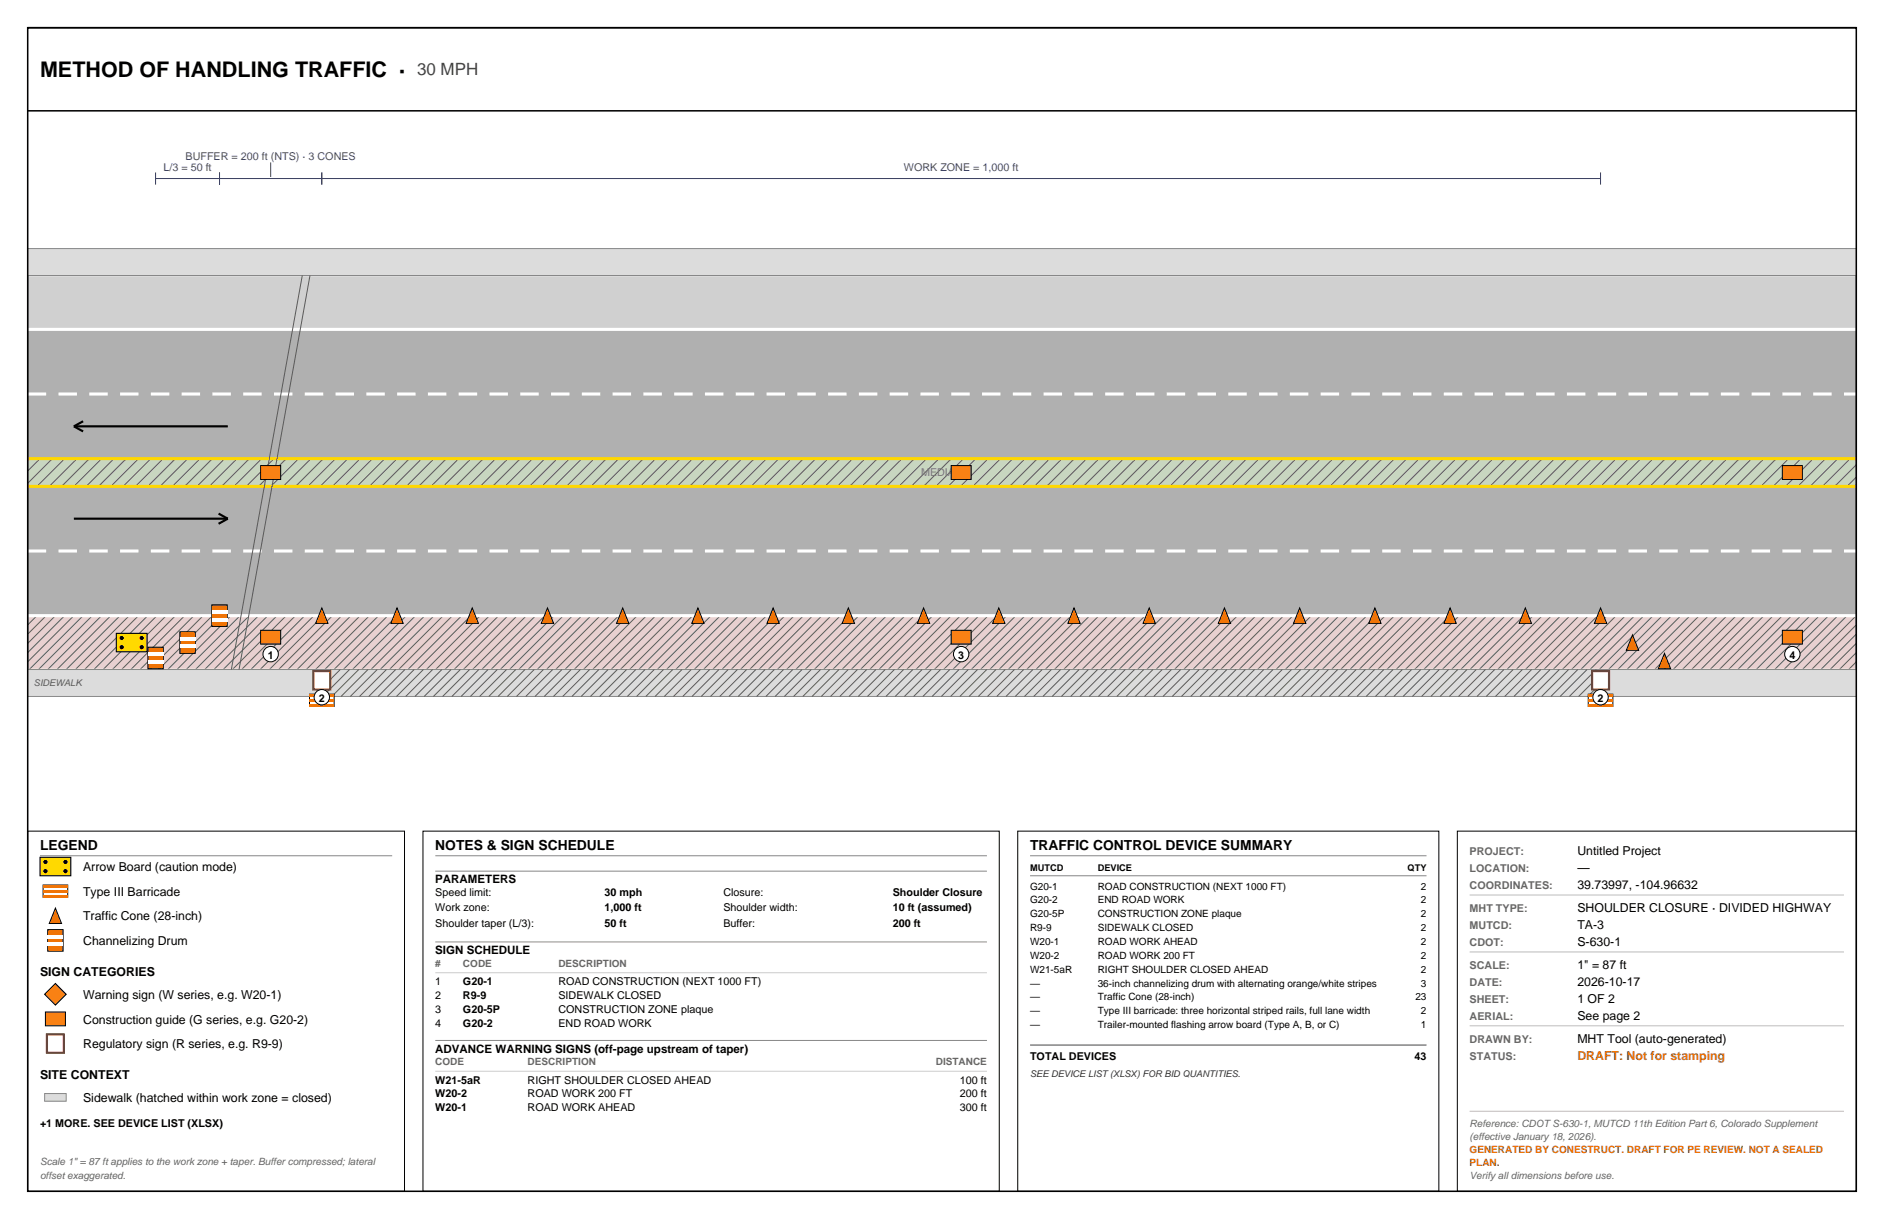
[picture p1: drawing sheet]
<svg xmlns="http://www.w3.org/2000/svg" width="432mm" height="279mm" viewBox="0 0 432 279" stroke-linecap="round" stroke-linejoin="round" font-family="sans-serif">
<path d="M6.3 141.1h419.1v12.4h-419.1z" fill-rule="evenodd" fill="#e8d0d0"/>
<g fill="none" stroke="#5a5a5a" stroke-width=".23">
<path d="M8.5 141.1l-2.2 2.1M10.6 141.1l-4.3 4.2M12.7 141.1l-6.4 6.4M14.8 141.1l-8.5 8.5M16.9 141.1l-10.6 10.6M19 141.1l-12.3 12.4M21.2 141.1l-12.4 12.4M23.3 141.1l-12.4 12.4M25.4 141.1l-12.3 12.4M27.5 141.1l-12.3 12.4M29.6 141.1l-12.3 12.4M31.7 141.1l-12.3 12.4"/>
<path d="M33.9 141.1l-12.4 12.4M36 141.1l-12.4 12.4M38.1 141.1l-12.3 12.4M40.2 141.1l-12.3 12.4M42.3 141.1l-12.3 12.4M44.4 141.1l-12.3 12.4M46.6 141.1l-12.4 12.4M48.7 141.1l-12.4 12.4M50.8 141.1l-12.3 12.4M52.9 141.1l-12.3 12.4M55 141.1l-12.3 12.4M57.1 141.1l-12.3 12.4"/>
<path d="M59.3 141.1l-12.4 12.4M61.4 141.1l-12.4 12.4M63.5 141.1l-12.3 12.4M65.6 141.1l-12.3 12.4M67.7 141.1l-12.3 12.4M69.8 141.1l-12.3 12.4M72 141.1l-12.4 12.4M74.1 141.1l-12.4 12.4M76.2 141.1l-12.3 12.4M78.3 141.1l-12.3 12.4M80.4 141.1l-12.3 12.4M82.5 141.1l-12.3 12.4"/>
<path d="M84.7 141.1l-12.4 12.4M86.8 141.1l-12.4 12.4M88.9 141.1l-12.3 12.4M91 141.1l-12.3 12.4M93.1 141.1l-12.3 12.4M95.2 141.1l-12.3 12.4M97.4 141.1l-12.4 12.4M99.5 141.1l-12.4 12.4M101.6 141.1l-12.3 12.4M103.7 141.1l-12.3 12.4M105.8 141.1l-12.3 12.4M107.9 141.1l-12.3 12.4"/>
<path d="M110.1 141.1l-12.4 12.4M112.2 141.1l-12.4 12.4M114.3 141.1l-12.3 12.4M116.4 141.1l-12.3 12.4M118.5 141.1l-12.3 12.4M120.6 141.1l-12.3 12.4M122.8 141.1l-12.4 12.4M124.9 141.1l-12.4 12.4M127 141.1l-12.3 12.4M129.1 141.1l-12.3 12.4M131.2 141.1l-12.3 12.4M133.3 141.1l-12.3 12.4"/>
<path d="M135.5 141.1l-12.4 12.4M137.6 141.1l-12.4 12.4M139.7 141.1l-12.3 12.4M141.8 141.1l-12.3 12.4M143.9 141.1l-12.3 12.4M146 141.1l-12.3 12.4M148.2 141.1l-12.4 12.4M150.3 141.1l-12.4 12.4M152.4 141.1l-12.3 12.4M154.5 141.1l-12.3 12.4M156.6 141.1l-12.3 12.4M158.7 141.1l-12.3 12.4"/>
<path d="M160.9 141.1l-12.4 12.4M163 141.1l-12.4 12.4M165.1 141.1l-12.3 12.4M167.2 141.1l-12.3 12.4M169.3 141.1l-12.3 12.4M171.4 141.1l-12.3 12.4M173.6 141.1l-12.4 12.4M175.7 141.1l-12.4 12.4M177.8 141.1l-12.3 12.4M179.9 141.1l-12.3 12.4M182 141.1l-12.3 12.4M184.1 141.1l-12.3 12.4"/>
<path d="M186.3 141.1l-12.4 12.4M188.4 141.1l-12.4 12.4M190.5 141.1l-12.3 12.4M192.6 141.1l-12.3 12.4M194.7 141.1l-12.3 12.4M196.8 141.1l-12.3 12.4M199 141.1l-12.4 12.4M201.1 141.1l-12.4 12.4M203.2 141.1l-12.3 12.4M205.3 141.1l-12.3 12.4M207.4 141.1l-12.3 12.4M209.5 141.1l-12.3 12.4"/>
<path d="M211.7 141.1l-12.4 12.4M213.8 141.1l-12.4 12.4M215.9 141.1l-12.3 12.4M218 141.1l-12.3 12.4M220.1 141.1l-12.3 12.4M222.2 141.1l-12.3 12.4M224.4 141.1l-12.4 12.4M226.5 141.1l-12.4 12.4M228.6 141.1l-12.3 12.4M230.7 141.1l-12.3 12.4M232.8 141.1l-12.3 12.4M234.9 141.1l-12.3 12.4"/>
<path d="M237.1 141.1l-12.4 12.4M239.2 141.1l-12.4 12.4M241.3 141.1l-12.3 12.4M243.4 141.1l-12.3 12.4M245.5 141.1l-12.3 12.4M247.6 141.1l-12.3 12.4M249.8 141.1l-12.4 12.4M251.9 141.1l-12.4 12.4M254 141.1l-12.3 12.4M256.1 141.1l-12.3 12.4M258.2 141.1l-12.3 12.4M260.3 141.1l-12.3 12.4"/>
<path d="M262.5 141.1l-12.4 12.4M264.6 141.1l-12.4 12.4M266.7 141.1l-12.3 12.4M268.8 141.1l-12.3 12.4M270.9 141.1l-12.3 12.4M273 141.1l-12.3 12.4M275.2 141.1l-12.4 12.4M277.3 141.1l-12.4 12.4M279.4 141.1l-12.3 12.4M281.5 141.1l-12.3 12.4M283.6 141.1l-12.3 12.4M285.8 141.1l-12.4 12.4"/>
<path d="M287.9 141.1l-12.4 12.4M290 141.1l-12.4 12.4M292.1 141.1l-12.3 12.4M294.2 141.1l-12.3 12.4M296.3 141.1l-12.3 12.4M298.4 141.1l-12.3 12.4M300.6 141.1l-12.4 12.4M302.7 141.1l-12.4 12.4M304.8 141.1l-12.3 12.4M306.9 141.1l-12.3 12.4M309 141.1l-12.3 12.4M311.1 141.1l-12.3 12.4"/>
<path d="M313.3 141.1l-12.4 12.4M315.4 141.1l-12.4 12.4M317.5 141.1l-12.3 12.4M319.6 141.1l-12.3 12.4M321.7 141.1l-12.3 12.4M323.8 141.1l-12.3 12.4M326 141.1l-12.4 12.4M328.1 141.1l-12.4 12.4M330.2 141.1l-12.3 12.4M332.3 141.1l-12.3 12.4M334.4 141.1l-12.3 12.4M336.5 141.1l-12.3 12.4"/>
<path d="M338.7 141.1l-12.4 12.4M340.8 141.1l-12.4 12.4M342.9 141.1l-12.3 12.4M345 141.1l-12.3 12.4M347.1 141.1l-12.3 12.4M349.2 141.1l-12.3 12.4M351.4 141.1l-12.4 12.4M353.5 141.1l-12.4 12.4M355.6 141.1l-12.3 12.4M357.7 141.1l-12.3 12.4M359.8 141.1l-12.3 12.4M361.9 141.1l-12.3 12.4"/>
<path d="M364.1 141.1l-12.4 12.4M366.2 141.1l-12.4 12.4M368.3 141.1l-12.3 12.4M370.4 141.1l-12.3 12.4M372.5 141.1l-12.3 12.4M374.6 141.1l-12.3 12.4M376.8 141.1l-12.4 12.4M378.9 141.1l-12.4 12.4M381 141.1l-12.3 12.4M383.1 141.1l-12.3 12.4M385.2 141.1l-12.3 12.4M387.3 141.1l-12.3 12.4"/>
<path d="M389.5 141.1l-12.4 12.4M391.6 141.1l-12.4 12.4M393.7 141.1l-12.3 12.4M395.8 141.1l-12.3 12.4M397.9 141.1l-12.3 12.4M400 141.1l-12.3 12.4M402.2 141.1l-12.4 12.4M404.3 141.1l-12.4 12.4M406.4 141.1l-12.3 12.4M408.5 141.1l-12.3 12.4M410.6 141.1l-12.3 12.4M412.7 141.1l-12.3 12.4"/>
<path d="M414.9 141.1l-12.4 12.4M417 141.1l-12.4 12.4M419.1 141.1l-12.3 12.4M421.2 141.1l-12.3 12.4M423.3 141.1l-12.3 12.4M425.4 141.1l-12.3 12.4M425.4 143.2l-10.2 10.3M425.4 145.3l-8.1 8.2M425.4 147.5l-5.9 6M425.4 149.6l-3.8 3.9M425.4 151.7l-1.7 1.8"/>
</g>
<path d="M6.3 63.1h419.1v12.4h-419.1z" fill-rule="evenodd" fill="#d0d0d0"/>
<g fill="#b0b0b0">
<path d="M6.3 111.5h419.1v29.6h-419.1z" fill-rule="evenodd"/>
<path d="M6.3 75.5h419.1v29.6h-419.1z" fill-rule="evenodd"/>
</g>
<path d="M6.3 105.1h419.1v6.4h-419.1z" fill-rule="evenodd" fill="#c8d6c0"/>
<g fill="none" stroke="#5a5a5a" stroke-width=".23">
<path d="M9.2 105.1l-2.9 2.8M12 105.1l-5.7 5.7M14.8 105.1l-6.3 6.4M17.6 105.1l-6.3 6.4M20.5 105.1l-6.4 6.4M23.3 105.1l-6.4 6.4M26.1 105.1l-6.3 6.4M28.9 105.1l-6.3 6.4M31.7 105.1l-6.3 6.4M34.6 105.1l-6.4 6.4M37.4 105.1l-6.4 6.4M40.2 105.1l-6.3 6.4"/>
<path d="M43 105.1l-6.3 6.4M45.9 105.1l-6.4 6.4M48.7 105.1l-6.4 6.4M51.5 105.1l-6.3 6.4M54.3 105.1l-6.3 6.4M57.1 105.1l-6.3 6.4M60 105.1l-6.4 6.4M62.8 105.1l-6.4 6.4M65.6 105.1l-6.3 6.4M68.4 105.1l-6.3 6.4M71.3 105.1l-6.4 6.4M74.1 105.1l-6.4 6.4"/>
<path d="M76.9 105.1l-6.3 6.4M79.7 105.1l-6.3 6.4M82.5 105.1l-6.3 6.4M85.4 105.1l-6.4 6.4M88.2 105.1l-6.4 6.4M91 105.1l-6.3 6.4M93.8 105.1l-6.3 6.4M96.7 105.1l-6.4 6.4M99.5 105.1l-6.4 6.4M102.3 105.1l-6.3 6.4M105.1 105.1l-6.3 6.4M107.9 105.1l-6.3 6.4"/>
<path d="M110.8 105.1l-6.4 6.4M113.6 105.1l-6.4 6.4M116.4 105.1l-6.3 6.4M119.2 105.1l-6.3 6.4M122.1 105.1l-6.4 6.4M124.9 105.1l-6.4 6.4M127.7 105.1l-6.3 6.4M130.5 105.1l-6.3 6.4M133.3 105.1l-6.3 6.4M136.2 105.1l-6.4 6.4M139 105.1l-6.4 6.4M141.8 105.1l-6.3 6.4"/>
<path d="M144.6 105.1l-6.3 6.4M147.5 105.1l-6.4 6.4M150.3 105.1l-6.4 6.4M153.1 105.1l-6.3 6.4M155.9 105.1l-6.3 6.4M158.7 105.1l-6.3 6.4M161.6 105.1l-6.4 6.4M164.4 105.1l-6.4 6.4M167.2 105.1l-6.3 6.4M170 105.1l-6.3 6.4M172.9 105.1l-6.4 6.4M175.7 105.1l-6.4 6.4"/>
<path d="M178.5 105.1l-6.3 6.4M181.3 105.1l-6.3 6.4M184.1 105.1l-6.3 6.4M187 105.1l-6.4 6.4M189.8 105.1l-6.4 6.4M192.6 105.1l-6.3 6.4M195.4 105.1l-6.3 6.4M198.3 105.1l-6.4 6.4M201.1 105.1l-6.4 6.4M203.9 105.1l-6.3 6.4M206.7 105.1l-6.3 6.4M209.5 105.1l-6.3 6.4"/>
<path d="M212.4 105.1l-6.4 6.4M215.2 105.1l-6.4 6.4M218 105.1l-6.3 6.4M220.8 105.1l-6.3 6.4M223.7 105.1l-6.4 6.4M226.5 105.1l-6.4 6.4M229.3 105.1l-6.3 6.4M232.1 105.1l-6.3 6.4M234.9 105.1l-6.3 6.4M237.8 105.1l-6.4 6.4M240.6 105.1l-6.4 6.4M243.4 105.1l-6.3 6.4"/>
<path d="M246.2 105.1l-6.3 6.4M249.1 105.1l-6.4 6.4M251.9 105.1l-6.4 6.4M254.7 105.1l-6.3 6.4M257.5 105.1l-6.3 6.4M260.3 105.1l-6.3 6.4M263.2 105.1l-6.4 6.4M266 105.1l-6.4 6.4M268.8 105.1l-6.3 6.4M271.6 105.1l-6.3 6.4M274.5 105.1l-6.4 6.4M277.3 105.1l-6.4 6.4"/>
<path d="M280.1 105.1l-6.3 6.4M282.9 105.1l-6.3 6.4M285.8 105.1l-6.4 6.4M288.6 105.1l-6.4 6.4M291.4 105.1l-6.4 6.4M294.2 105.1l-6.3 6.4M297 105.1l-6.3 6.4M299.9 105.1l-6.4 6.4M302.7 105.1l-6.4 6.4M305.5 105.1l-6.3 6.4M308.3 105.1l-6.3 6.4M311.1 105.1l-6.3 6.4"/>
<path d="M314 105.1l-6.4 6.4M316.8 105.1l-6.4 6.4M319.6 105.1l-6.3 6.4M322.4 105.1l-6.3 6.4M325.3 105.1l-6.4 6.4M328.1 105.1l-6.4 6.4M330.9 105.1l-6.3 6.4M333.7 105.1l-6.3 6.4M336.5 105.1l-6.3 6.4M339.4 105.1l-6.4 6.4M342.2 105.1l-6.4 6.4M345 105.1l-6.3 6.4"/>
<path d="M347.8 105.1l-6.3 6.4M350.7 105.1l-6.4 6.4M353.5 105.1l-6.4 6.4M356.3 105.1l-6.3 6.4M359.1 105.1l-6.3 6.4M361.9 105.1l-6.3 6.4M364.8 105.1l-6.4 6.4M367.6 105.1l-6.4 6.4M370.4 105.1l-6.3 6.4M373.2 105.1l-6.3 6.4M376.1 105.1l-6.4 6.4M378.9 105.1l-6.4 6.4"/>
<path d="M381.7 105.1l-6.3 6.4M384.5 105.1l-6.3 6.4M387.3 105.1l-6.3 6.4M390.2 105.1l-6.4 6.4M393 105.1l-6.4 6.4M395.8 105.1l-6.3 6.4M398.6 105.1l-6.3 6.4M401.5 105.1l-6.4 6.4M404.3 105.1l-6.4 6.4M407.1 105.1l-6.3 6.4M409.9 105.1l-6.3 6.4M412.7 105.1l-6.3 6.4"/>
<path d="M415.6 105.1l-6.4 6.4M418.4 105.1l-6.4 6.4M421.2 105.1l-6.3 6.4M424 105.1l-6.3 6.4M425.4 106.5l-4.9 5M425.4 109.4l-2.1 2.1"/>
</g>
<path d="M6.3 105.1h419.1M6.3 111.5h419.1" fill="none" stroke="#ffd700" stroke-width=".71" stroke-linecap="butt"/>
<path d="M6.3 75.5h419.1M6.3 141.1h419.1" fill="none" stroke="#fff" stroke-width=".71" stroke-linecap="butt"/>
<path d="M6.3 90.3h419.1M6.3 126.3h419.1" fill="none" stroke="#fff" stroke-width=".71" stroke-dasharray="4.2 2.8" stroke-linecap="butt"/>
<path d="M6.3 63.1h419.1M6.3 153.5h419.1" fill="none" stroke="#fff" stroke-width=".35"/>
<path d="M6.3 63.1h419.1v90.4h-419.1z" fill="none" stroke="#000" stroke-width=".23"/>
<path d="M6.3 153.5h419.1v6.1h-419.1z" fill-rule="evenodd" fill="#dcdcdc"/>
<path d="M6.3 159.6h419.1M6.3 153.5h419.1" fill="none" stroke="#888" stroke-width=".23"/>
<g fill="none" stroke="#5a5a5a" stroke-width=".23">
<path d="M75.9 153.5l-2.1 2.1M78 153.5l-4.2 4.2M80.1 153.5l-6.2 6.1M82.2 153.5l-6.1 6.1M84.3 153.5l-6.1 6.1M86.5 153.5l-6.2 6.1M88.6 153.5l-6.2 6.1M90.7 153.5l-6.2 6.1M92.8 153.5l-6.2 6.1M94.9 153.5l-6.1 6.1M97 153.5l-6.1 6.1M99.2 153.5l-6.2 6.1"/>
<path d="M101.3 153.5l-6.2 6.1M103.4 153.5l-6.2 6.1M105.5 153.5l-6.2 6.1M107.6 153.5l-6.1 6.1M109.7 153.5l-6.1 6.1M111.9 153.5l-6.2 6.1M114 153.5l-6.2 6.1M116.1 153.5l-6.2 6.1M118.2 153.5l-6.2 6.1M120.3 153.5l-6.1 6.1M122.4 153.5l-6.1 6.1M124.6 153.5l-6.2 6.1"/>
<path d="M126.7 153.5l-6.2 6.1M128.8 153.5l-6.2 6.1M130.9 153.5l-6.2 6.1M133 153.5l-6.1 6.1M135.1 153.5l-6.1 6.1M137.3 153.5l-6.2 6.1M139.4 153.5l-6.2 6.1M141.5 153.5l-6.2 6.1M143.6 153.5l-6.2 6.1M145.7 153.5l-6.1 6.1M147.8 153.5l-6.1 6.1M150 153.5l-6.2 6.1"/>
<path d="M152.1 153.5l-6.2 6.1M154.2 153.5l-6.2 6.1M156.3 153.5l-6.2 6.1M158.4 153.5l-6.1 6.1M160.5 153.5l-6.1 6.1M162.7 153.5l-6.2 6.1M164.8 153.5l-6.2 6.1M166.9 153.5l-6.2 6.1M169 153.5l-6.2 6.1M171.1 153.5l-6.1 6.1M173.2 153.5l-6.1 6.1M175.4 153.5l-6.2 6.1"/>
<path d="M177.5 153.5l-6.2 6.1M179.6 153.5l-6.2 6.1M181.7 153.5l-6.2 6.1M183.8 153.5l-6.1 6.1M185.9 153.5l-6.1 6.1M188.1 153.5l-6.2 6.1M190.2 153.5l-6.2 6.1M192.3 153.5l-6.2 6.1M194.4 153.5l-6.2 6.1M196.5 153.5l-6.1 6.1M198.6 153.5l-6.1 6.1M200.8 153.5l-6.2 6.1"/>
<path d="M202.9 153.5l-6.2 6.1M205 153.5l-6.2 6.1M207.1 153.5l-6.2 6.1M209.2 153.5l-6.1 6.1M211.3 153.5l-6.1 6.1M213.5 153.5l-6.2 6.1M215.6 153.5l-6.2 6.1M217.7 153.5l-6.2 6.1M219.8 153.5l-6.2 6.1M221.9 153.5l-6.1 6.1M224 153.5l-6.1 6.1M226.2 153.5l-6.2 6.1"/>
<path d="M228.3 153.5l-6.2 6.1M230.4 153.5l-6.2 6.1M232.5 153.5l-6.2 6.1M234.6 153.5l-6.1 6.1M236.7 153.5l-6.1 6.1M238.9 153.5l-6.2 6.1M241 153.5l-6.2 6.1M243.1 153.5l-6.2 6.1M245.2 153.5l-6.2 6.1M247.3 153.5l-6.1 6.1M249.4 153.5l-6.1 6.1M251.6 153.5l-6.2 6.1"/>
<path d="M253.7 153.5l-6.2 6.1M255.8 153.5l-6.2 6.1M257.9 153.5l-6.2 6.1M260 153.5l-6.1 6.1M262.1 153.5l-6.1 6.1M264.3 153.5l-6.2 6.1M266.4 153.5l-6.2 6.1M268.5 153.5l-6.2 6.1M270.6 153.5l-6.2 6.1M272.7 153.5l-6.1 6.1M274.8 153.5l-6.1 6.1M277 153.5l-6.2 6.1"/>
<path d="M279.1 153.5l-6.2 6.1M281.2 153.5l-6.2 6.1M283.3 153.5l-6.2 6.1M285.4 153.5l-6.1 6.1M287.5 153.5l-6.1 6.1M289.7 153.5l-6.2 6.1M291.8 153.5l-6.2 6.1M293.9 153.5l-6.2 6.1M296 153.5l-6.2 6.1M298.1 153.5l-6.1 6.1M300.2 153.5l-6.1 6.1M302.4 153.5l-6.2 6.1"/>
<path d="M304.5 153.5l-6.2 6.1M306.6 153.5l-6.2 6.1M308.7 153.5l-6.2 6.1M310.8 153.5l-6.1 6.1M312.9 153.5l-6.1 6.1M315.1 153.5l-6.2 6.1M317.2 153.5l-6.2 6.1M319.3 153.5l-6.2 6.1M321.4 153.5l-6.2 6.1M323.5 153.5l-6.1 6.1M325.6 153.5l-6.1 6.1M327.8 153.5l-6.2 6.1"/>
<path d="M329.9 153.5l-6.2 6.1M332 153.5l-6.2 6.1M334.1 153.5l-6.2 6.1M336.2 153.5l-6.1 6.1M338.3 153.5l-6.1 6.1M340.5 153.5l-6.2 6.1M342.6 153.5l-6.2 6.1M344.7 153.5l-6.2 6.1M346.8 153.5l-6.2 6.1M348.9 153.5l-6.1 6.1M351 153.5l-6.1 6.1M353.2 153.5l-6.2 6.1"/>
<path d="M355.3 153.5l-6.2 6.1M357.4 153.5l-6.2 6.1M359.5 153.5l-6.2 6.1M361.6 153.5l-6.1 6.1M363.7 153.5l-6.1 6.1M365.9 153.5l-6.2 6.1M366.8 154.6l-5 5M366.8 156.7l-2.9 2.9M366.8 158.8l-.8 .8"/>
</g>
<path d="M6.3 57h419.1v6.1h-419.1z" fill-rule="evenodd" fill="#dcdcdc"/>
<path d="M6.3 57h419.1M6.3 63.1h419.1" fill="none" stroke="#888" stroke-width=".23"/>
<path d="M35.7 39.5v2.8M50.3 39.5v2.8M62 37.2v3.4M73.8 39.5v2.8M366.8 39.5v2.8M35.7 40.9h331.1" fill="none" stroke="#33408c" stroke-width=".23"/>
<path d="M69.3 63.1l-16.3 90.4M71 63.1l-16.2 90.4" fill="none" stroke="#5a5a5a" stroke-width=".23"/>
<path d="M16.9 97.7h35.3M16.9 97.7l2.1 1.2M19 96.6l-2.1 1.1M16.9 118.9h35.3M50.1 117.7l2.1 1.2M52.2 118.9l-2.1 1.2" fill="none" stroke="#000" stroke-width=".49"/>
<path d="M33.9 148.3h3.5v5h-3.5z" fill-rule="evenodd" fill="#f27300" stroke="#000" stroke-width=".23"/>
<g fill="#fff">
<path d="M33.9 149.6h3.5v.7h-3.5z" fill-rule="evenodd"/>
<path d="M33.9 151.3h3.5v.7h-3.5z" fill-rule="evenodd"/>
</g>
<path d="M41.2 144.8h3.5v5h-3.5z" fill-rule="evenodd" fill="#f27300" stroke="#000" stroke-width=".23"/>
<g fill="#fff">
<path d="M41.2 146h3.5v.8h-3.5z" fill-rule="evenodd"/>
<path d="M41.2 147.8h3.5v.7h-3.5z" fill-rule="evenodd"/>
</g>
<path d="M48.5 138.6h3.6v5h-3.6z" fill-rule="evenodd" fill="#f27300" stroke="#000" stroke-width=".23"/>
<g fill="#fff">
<path d="M48.5 139.9h3.6v.7h-3.6z" fill-rule="evenodd"/>
<path d="M48.5 141.6h3.6v.7h-3.6z" fill-rule="evenodd"/>
</g>
<path d="M26.7 145.2h7v4.2h-7z" fill-rule="evenodd" fill="#ffd900" stroke="#000" stroke-width=".25"/>
<g fill="#000">
<circle cx="27.9" cy="146.2" r=".49"/>
<circle cx="27.9" cy="148.3" r=".49"/>
<circle cx="32.5" cy="146.2" r=".49"/>
<circle cx="32.5" cy="148.3" r=".49"/>
</g>
<path d="M218 144.5h4.6v3.1h-4.6z" fill-rule="evenodd" fill="#f58220" stroke="#000" stroke-width=".23"/>
<g fill="#ff8000" stroke="#000" stroke-width=".23">
<path d="M366.8 139.3l1.4 3.6h-2.8z"/>
<path d="M349.6 139.3l1.4 3.6h-2.8z"/>
<path d="M332.4 139.3l1.4 3.6h-2.9z"/>
<path d="M315.1 139.3l1.4 3.6h-2.8z"/>
<path d="M297.9 139.3l1.4 3.6h-2.8z"/>
<path d="M280.6 139.3l1.4 3.6h-2.8z"/>
<path d="M263.4 139.3l1.4 3.6h-2.8z"/>
<path d="M246.2 139.3l1.4 3.6h-2.9z"/>
<path d="M228.9 139.3l1.4 3.6h-2.8z"/>
<path d="M211.7 139.3l1.4 3.6h-2.8z"/>
<path d="M194.4 139.3l1.4 3.6h-2.8z"/>
<path d="M177.2 139.3l1.4 3.6h-2.8z"/>
<path d="M160 139.3l1.4 3.6h-2.9z"/>
<path d="M142.7 139.3l1.4 3.6h-2.8z"/>
<path d="M125.5 139.3l1.4 3.6h-2.8z"/>
<path d="M108.2 139.3l1.4 3.6h-2.8z"/>
<path d="M91 139.3l1.4 3.6h-2.8z"/>
<path d="M73.8 139.3l1.4 3.6h-2.9z"/>
<path d="M374.2 145.5l1.4 3.5h-2.8z"/>
<path d="M381.5 149.8l1.4 3.5h-2.8z"/>
</g>
<g fill="#f58220" stroke="#000" stroke-width=".23">
<path d="M408.5 144.5h4.6v3.1h-4.6z" fill-rule="evenodd"/>
<path d="M59.7 144.5h4.6v3.1h-4.6z" fill-rule="evenodd"/>
</g>
<path d="M70.9 159.1h5.7v2.8h-5.7z" fill-rule="evenodd" fill="#fff" stroke="#000" stroke-width=".23"/>
<g fill="#f27300">
<path d="M70.9 161.4h5.7v.5h-5.7z" fill-rule="evenodd"/>
<path d="M70.9 160.2h5.7v.6h-5.7z" fill-rule="evenodd"/>
<path d="M70.9 159.1h5.7v.6h-5.7z" fill-rule="evenodd"/>
</g>
<path d="M364 159.1h5.7v2.8h-5.7z" fill-rule="evenodd" fill="#fff" stroke="#000" stroke-width=".23"/>
<g fill="#f27300">
<path d="M364 161.4h5.7v.5h-5.7z" fill-rule="evenodd"/>
<path d="M364 160.2h5.7v.6h-5.7z" fill-rule="evenodd"/>
<path d="M364 159.1h5.7v.6h-5.7z" fill-rule="evenodd"/>
</g>
<g fill="#fff" stroke="#c8102e" stroke-width=".49">
<path d="M71.8 153.8h3.9v4.2h-3.9z" fill-rule="evenodd"/>
<path d="M364.9 153.8h3.9v4.2h-3.9z" fill-rule="evenodd"/>
</g>
<g fill="#f58220" stroke="#000" stroke-width=".23">
<path d="M218 106.7h4.6v3.2h-4.6z" fill-rule="evenodd"/>
<path d="M408.5 106.7h4.6v3.2h-4.6z" fill-rule="evenodd"/>
<path d="M59.7 106.7h4.6v3.2h-4.6z" fill-rule="evenodd"/>
</g>
<g fill="#fff" stroke="#000" stroke-width=".23">
<circle cx="220.3" cy="149.9" r="1.76"/>
<circle cx="410.8" cy="149.9" r="1.76"/>
<circle cx="62" cy="149.9" r="1.76"/>
<circle cx="73.8" cy="159.8" r="1.76"/>
<circle cx="366.8" cy="159.8" r="1.76"/>
</g>
<path d="M6.3 6.4h419.1M6.3 25.4h419.1" fill="none" stroke="#000" stroke-width=".35"/>
<path d="M6.3 190.5h86.4v82.5h-86.4z" fill="none" stroke="#000" stroke-width=".23"/>
<path d="M9.2 196.1h80.7" fill="none" stroke="#888" stroke-width=".23"/>
<path d="M9.2 196.5h7v4.2h-7z" fill-rule="evenodd" fill="#ffd900" stroke="#000" stroke-width=".25"/>
<g fill="#000">
<circle cx="10.4" cy="197.6" r=".49"/>
<circle cx="10.4" cy="199.7" r=".49"/>
<circle cx="15" cy="199.7" r=".49"/>
<circle cx="15" cy="197.6" r=".49"/>
</g>
<path d="M9.9 202.8h5.6v2.9h-5.6z" fill-rule="evenodd" fill="#fff" stroke="#000" stroke-width=".23"/>
<g fill="#f27300">
<path d="M9.9 205.1h5.6v.6h-5.6z" fill-rule="evenodd"/>
<path d="M9.9 204h5.6v.5h-5.6z" fill-rule="evenodd"/>
<path d="M9.9 202.8h5.6v.6h-5.6z" fill-rule="evenodd"/>
</g>
<path d="M12.7 208.1l1.4 3.6h-2.8z" fill="#ff8000" stroke="#000" stroke-width=".23"/>
<path d="M10.9 213.1h3.6v4.9h-3.6z" fill-rule="evenodd" fill="#f27300" stroke="#000" stroke-width=".23"/>
<g fill="#fff">
<path d="M10.9 214.3h3.6v.7h-3.6z" fill-rule="evenodd"/>
<path d="M10.9 216.1h3.6v.7h-3.6z" fill-rule="evenodd"/>
</g>
<path d="M12.7 225.4l2.5 2.5-2.5 2.5-2.5-2.5z" fill-rule="evenodd" fill="#f58220" stroke="#000" stroke-width=".25"/>
<path d="M10.4 232h4.6v3.1h-4.6z" fill-rule="evenodd" fill="#f58220" stroke="#000" stroke-width=".23"/>
<path d="M10.8 237.1h3.8v4.2h-3.8z" fill-rule="evenodd" fill="#fff" stroke="#c8102e" stroke-width=".49"/>
<path d="M10.2 250.6h5v1.8h-5z" fill-rule="evenodd" fill="#dcdcdc" stroke="#888" stroke-width=".23"/>
<path d="M96.9 190.5h132.1v82.5h-132.1zM233.3 190.5h96.5v82.5h-96.5zM334 190.5h91.4v82.5h-91.4z" fill="none" stroke="#000" stroke-width=".23"/>
<path d="M99.8 196.1h126.4M99.8 199.7h126.4M236.1 196.1h90.9M99.8 215.9h126.4M236.1 200.7h90.9M99.8 238.5h126.4" fill="none" stroke="#888" stroke-width=".23"/>
<path d="M99.8 223h126.4M99.8 245.5h126.4" fill="none" stroke="#ccc" stroke-width=".23"/>
<path d="M236.1 239.5h90.9" fill="none" stroke="#888" stroke-width=".35"/>
<path d="M336.8 205.1h85.8M336.8 218.2h85.8M336.8 235.1h85.8M336.8 254.7h85.8" fill="none" stroke="#bbb" stroke-width=".23"/>
<path d="M6.3 6.4h419.1v266.6h-419.1z" fill="none" stroke="#000" stroke-width=".35"/>
<text font-size="4.9" x="9.2" y="17.6">METHOD OF HANDLING TRAFFIC ·</text>
<text font-size="3.9" fill="#444" x="95.6" y="17.1">30 MPH</text>
<g font-size="3.2">
<text x="9.2" y="194.7">LEGEND</text>
<text x="99.8" y="194.7">NOTES &amp; SIGN SCHEDULE</text>
<text x="236.1" y="194.7">TRAFFIC CONTROL DEVICE SUMMARY</text>
</g>
<g font-size="2.8">
<text x="361.5" y="196">Untitled Project</text>
<text x="19" y="199.7">Arrow Board (caution mode)</text>
<text x="361.5" y="199.8">—</text>
<text x="361.5" y="203.7">39.73997, -104.96632</text>
<text x="19" y="205.3">Type III Barricade</text>
<text x="361.5" y="209">SHOULDER CLOSURE · DIVIDED HIGHWAY</text>
<text x="19" y="211">Traffic Cone (28-inch)</text>
<text x="361.5" y="212.9">TA-3</text>
<text x="19" y="216.6">Channelizing Drum</text>
<text x="361.5" y="216.8">S-630-1</text>
<text x="9.2" y="223.7">SIGN CATEGORIES</text>
<text x="361.5" y="222.1">1&quot; = 87 ft</text>
<text x="361.5" y="226">2026-10-17</text>
<text x="19" y="229">Warning sign (W series, e.g. W20-1)</text>
<text x="361.5" y="229.8">1 OF 2</text>
<text x="361.5" y="233.7">See page 2</text>
<text x="19" y="234.6">Construction guide (G series, e.g. G20-2)</text>
<text x="361.5" y="239">MHT Tool (auto-generated)</text>
<text x="19" y="240.2">Regulatory sign (R series, e.g. R9-9)</text>
<text x="9.2" y="247.3">SITE CONTEXT</text>
<text x="19" y="252.6">Sidewalk (hatched within work zone = closed)</text>
</g>
<text font-size="2.8" fill="#b05010" x="361.5" y="242.9">DRAFT: Not for stamping</text>
<g font-size="2.6">
<text x="99.8" y="202.5">PARAMETERS</text>
<text x="99.8" y="218.7">SIGN SCHEDULE</text>
<text x="99.8" y="241.3">ADVANCE WARNING SIGNS (off-page upstream of taper)</text>
</g>
<g font-size="2.5" fill="#33408c">
<text x="37.5" y="39.2">L/3 = 50 ft</text>
<text x="42.5" y="36.7">BUFFER = 200 ft (NTS) · 3 CONES</text>
<text x="207.2" y="39.2">WORK ZONE = 1,000 ft</text>
</g>
<text font-size="2.5" fill="#7a7a7a" x="211.1" y="109.1">MEDIAN</text>
<g font-size="2.5">
<text x="61.3" y="151">1</text>
<text x="219.6" y="151">3</text>
<text x="410.1" y="151">4</text>
<text x="73.1" y="160.9">2</text>
<text x="366.1" y="160.9">2</text>
<text x="99.8" y="205.3">Speed limit:</text>
<text x="99.8" y="208.8">Work zone:</text>
<text x="138.6" y="205.3">30 mph</text>
<text x="138.6" y="208.8">1,000 ft</text>
<text x="165.8" y="205.3">Closure:</text>
<text x="165.8" y="208.8">Shoulder width:</text>
<text x="204.6" y="205.3">Shoulder Closure</text>
<text x="204.6" y="208.8">10 ft (assumed)</text>
<text x="99.8" y="212.4">Shoulder taper (L/3):</text>
<text x="138.6" y="212.4">50 ft</text>
<text x="165.8" y="212.4">Buffer:</text>
<text x="204.6" y="212.4">200 ft</text>
<text x="99.8" y="225.8">1</text>
<text x="106.1" y="225.8">G20-1</text>
<text x="128" y="225.8">ROAD CONSTRUCTION (NEXT 1000 FT)</text>
<text x="99.8" y="229">2</text>
<text x="99.8" y="232.1">3</text>
<text x="106.1" y="229">R9-9</text>
<text x="106.1" y="232.1">G20-5P</text>
<text x="128" y="229">SIDEWALK CLOSED</text>
<text x="128" y="232.1">CONSTRUCTION ZONE plaque</text>
<text x="99.8" y="235.3">4</text>
<text x="106.1" y="235.3">G20-2</text>
<text x="128" y="235.3">END ROAD WORK</text>
<text x="236.1" y="243.1">TOTAL DEVICES</text>
<text x="324.2" y="243.1">43</text>
<text x="99.8" y="248.4">W21-5aR</text>
<text x="99.8" y="251.5">W20-2</text>
<text x="120.9" y="248.4">RIGHT SHOULDER CLOSED AHEAD</text>
<text x="120.9" y="251.5">ROAD WORK 200 FT</text>
<text x="220" y="248.4">100 ft</text>
<text x="220" y="251.5">200 ft</text>
<text x="99.8" y="254.7">W20-1</text>
<text x="120.9" y="254.7">ROAD WORK AHEAD</text>
<text x="220" y="254.7">300 ft</text>
<text x="9.2" y="258.2">+1 MORE. SEE DEVICE LIST (XLSX)</text>
</g>
<g font-size="2.5" fill="#666">
<text x="336.8" y="196">PROJECT:</text>
<text x="336.8" y="199.8">LOCATION:</text>
<text x="336.8" y="203.7">COORDINATES:</text>
<text x="336.8" y="209">MHT TYPE:</text>
<text x="336.8" y="212.9">MUTCD:</text>
<text x="336.8" y="216.8">CDOT:</text>
<text x="336.8" y="222.1">SCALE:</text>
<text x="336.8" y="226">DATE:</text>
<text x="336.8" y="229.8">SHEET:</text>
<text x="336.8" y="233.7">AERIAL:</text>
<text x="336.8" y="239">DRAWN BY:</text>
<text x="336.8" y="242.9">STATUS:</text>
</g>
<g font-size="2.3">
<text x="236.1" y="203.9">G20-1</text>
<text x="251.6" y="203.9">ROAD CONSTRUCTION (NEXT 1000 FT)</text>
<text x="325.7" y="203.9">2</text>
<text x="236.1" y="207.1">G20-2</text>
<text x="251.6" y="207.1">END ROAD WORK</text>
<text x="325.7" y="207.1">2</text>
<text x="236.1" y="210.3">G20-5P</text>
<text x="236.1" y="213.4">R9-9</text>
<text x="251.6" y="210.3">CONSTRUCTION ZONE plaque</text>
<text x="251.6" y="213.4">SIDEWALK CLOSED</text>
<text x="325.7" y="210.3">2</text>
<text x="325.7" y="213.4">2</text>
<text x="236.1" y="216.6">W20-1</text>
<text x="236.1" y="219.8">W20-2</text>
<text x="251.6" y="216.6">ROAD WORK AHEAD</text>
<text x="251.6" y="219.8">ROAD WORK 200 FT</text>
<text x="325.7" y="216.6">2</text>
<text x="325.7" y="219.8">2</text>
<text x="236.1" y="223">W21-5aR</text>
<text x="236.1" y="226.1">—</text>
<text x="251.6" y="223">RIGHT SHOULDER CLOSED AHEAD</text>
<text x="251.6" y="226.1">36-inch channelizing drum with alternating orange/white stripes</text>
<text x="325.7" y="223">2</text>
<text x="325.7" y="226.1">3</text>
<text x="236.1" y="229.3">—</text>
<text x="236.1" y="232.5">—</text>
<text x="251.6" y="229.3">Traffic Cone (28-inch)</text>
<text x="251.6" y="232.5">Type III barricade: three horizontal striped rails, full lane width</text>
<text x="324.4" y="229.3">23</text>
<text x="325.7" y="232.5">2</text>
<text x="236.1" y="235.7">—</text>
<text x="251.6" y="235.7">Trailer-mounted flashing arrow board (Type A, B, or C)</text>
<text x="325.7" y="235.7">1</text>
</g>
<g font-size="2.3" fill="#666">
<text x="99.8" y="221.5">#</text>
<text x="106.1" y="221.5">CODE</text>
<text x="128" y="221.5">DESCRIPTION</text>
<text x="99.8" y="244.1">CODE</text>
<text x="120.9" y="244.1">DESCRIPTION</text>
<text x="214.5" y="244.1">DISTANCE</text>
<text x="336.8" y="258.2">Reference: CDOT S-630-1, MUTCD 11th Edition Part 6, Colorado Supplement</text>
<text x="336.8" y="261.2">(effective January 18, 2026).</text>
<text x="9.2" y="267.1">Scale 1&quot; = 87 ft applies to the work zone + taper. Buffer compressed; lateral</text>
<text x="9.2" y="270.2">offset exaggerated.</text>
<text x="336.8" y="270.2">Verify all dimensions before use.</text>
</g>
<g font-size="2.3" fill="#b05010">
<text x="336.8" y="264.2">GENERATED BY CONESTRUCT. DRAFT FOR PE REVIEW. NOT A SEALED</text>
<text x="336.8" y="267.2">PLAN.</text>
</g>
<text font-size="2.1" fill="#5a5a5a" x="7.8" y="157.3">SIDEWALK</text>
<g font-size="2.1">
<text x="236.1" y="199.7">MUTCD</text>
<text x="251.6" y="199.7">DEVICE</text>
<text x="322.6" y="199.7">QTY</text>
</g>
<text font-size="2.1" fill="#333" x="236.1" y="246.9">SEE DEVICE LIST (XLSX) FOR BID QUANTITIES.</text>
</svg>
